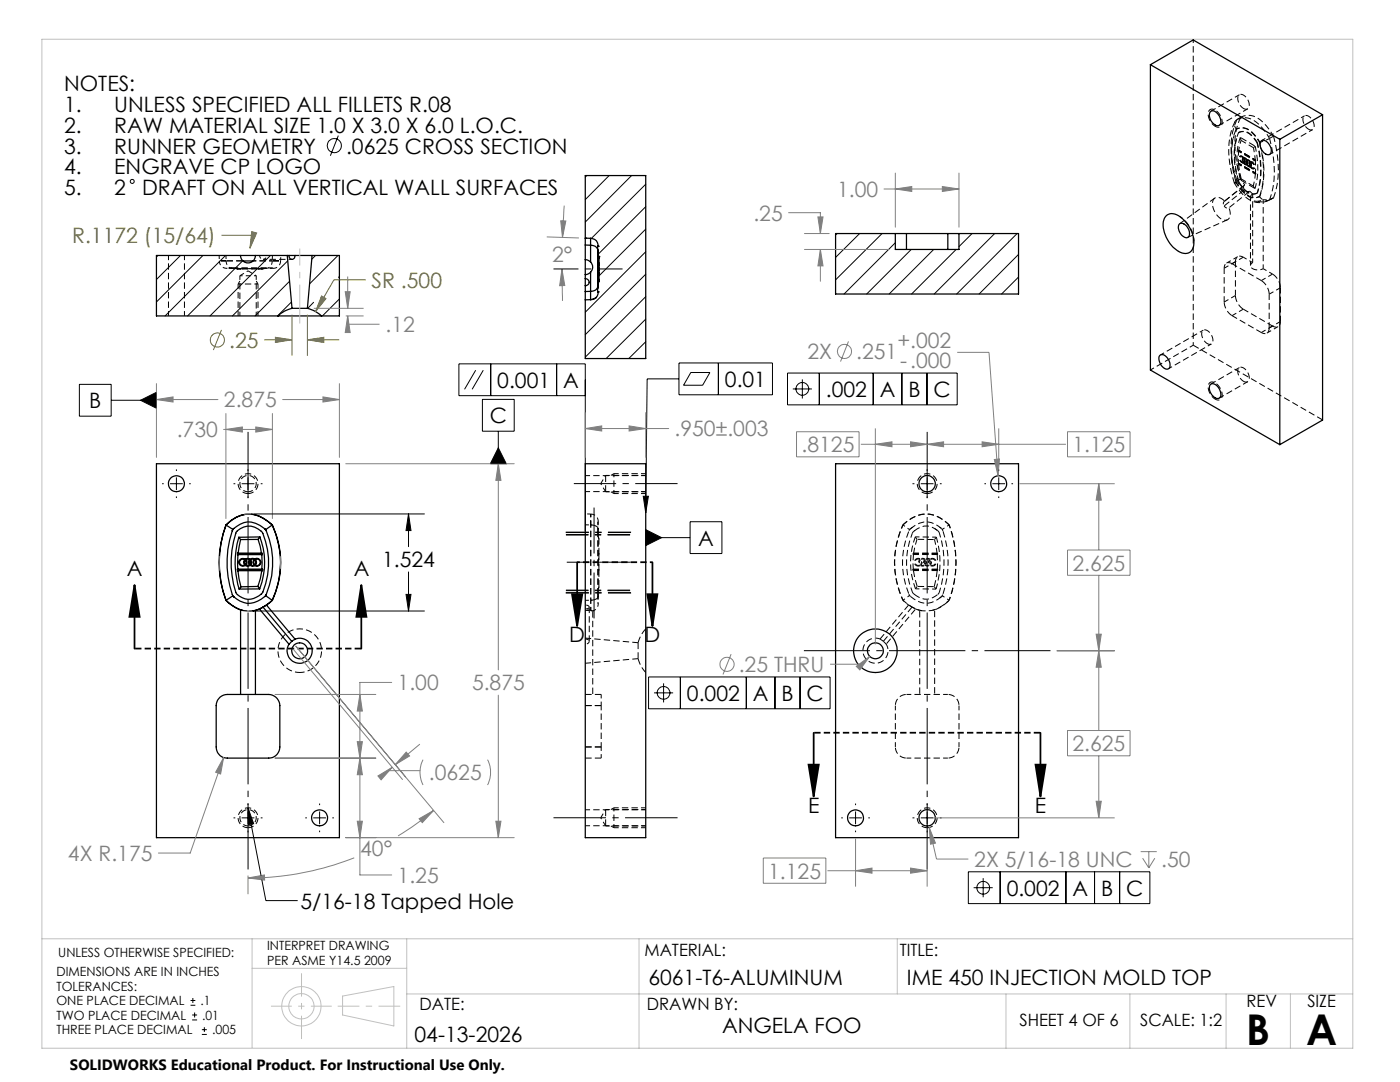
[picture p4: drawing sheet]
<svg xmlns="http://www.w3.org/2000/svg" width="279mm" height="216mm" viewBox="0 0 279 216" stroke-linecap="round" stroke-linejoin="round" font-family="sans-serif">
<g fill="none" stroke="#c0c0c0" stroke-width=".2">
<path d="M8.4 7.8h261.6v201.4h-261.6zM43.7 111v2.8M8.4 187.3h261.6M50.3 187.3v21.8M50.3 193.2h30.9M68.4 198.8l10.2-2v7.9l-10.2-2.2zM81.2 198.3h188.8M81.2 187.3v21.9M127.5 187.3v21.9M179.1 187.3v11M200.8 198.3v10.9M225.5 198.3v10.9"/>
<path d="M244.7 198.3v10.9M257.5 198.3v10.9"/>
<circle cx="60.2" cy="200.8" r="2.53"/>
<circle cx="60.2" cy="200.8" r="3.9"/>
</g>
<path d="M60.2 194.2v13.1" fill="none" stroke="#c0c0c0" stroke-width=".2" stroke-dasharray="15.2 1.3 1.3 1.3" stroke-dashoffset="10.6" stroke-linecap="butt"/>
<path d="M54.1 200.8h12.1" fill="none" stroke="#c0c0c0" stroke-width=".2" stroke-dasharray="15.2 1.3 1.3 1.3" stroke-dashoffset="11.1" stroke-linecap="butt"/>
<path d="M67.4 200.8h12.5" fill="none" stroke="#c0c0c0" stroke-width=".2" stroke-dasharray="15.2 1.3 1.3 1.3" stroke-dashoffset="10.9" stroke-linecap="butt"/>
<g fill="none" stroke="#000" stroke-width=".2" stroke-dasharray="1.3 .6" stroke-dashoffset=".3" stroke-linecap="butt">
<path d="M246.9 23.9a3.8 3.8 0 0 1 4.7 1.3l1.8 2.4M248.2 21.6a.74 .74 0 0 0 .9 .1 .74 .74 0 0 0 .2-.9 2.06 2.06 0 0 0-1.8-1.9 1.49 1.49 0 0 0 0 2.2l.7 .5M248.8 31.9l-.6-.3M248.8 31.9l-.5-.3M248.9 32.8l.5 .4M248.9 32.8l.6 .4M249.4 32.3l-.5-.3M249.5 32.3l-.6-.3M33.6 51v12M244.3 53.5l2.3-1.3M245.9 52.6l2.2-1.3M247 51.2l-2.2 1.3"/>
<path d="M251.7 56l2.3-1.3M253.3 58.7l2.2-1.3M36.8 63v-12M47.5 63v-6.3M51.5 63v-6.3M244.3 60.3l2.3-1.3M245.9 63l2.2-1.3M248.2 76.1a.74 .74 0 0 0 .9 0 .74 .74 0 0 0 .2-.9 2.06 2.06 0 0 0-1.8-1.9 1.49 1.49 0 0 0 0 2.2l.7 .6M251.7 66.4l2.3-1.3M252.8 66.5l2.3-1.3M253.3 65.4l2.2-1.2M49.5 98.1a1.63 1.63 0 0 1-1.5-2.3 1.63 1.63 0 0 1 2.8-.3 1.63 1.63 0 0 1-1 2.6h-.3"/>
<path d="M116.8 98.1h12.1M128.9 94.9h-12.1M128.9 98.5h-6.4M128.9 94.5h-6.4M182.1 106.4a15.2 15.2 0 0 0 0 11.7M59.8 134.2a4.4 4.4 0 0 0 3.9-6.4 4.4 4.4 0 0 0-7.5-.4 4.4 4.4 0 0 0 3.1 6.8h.5M180.9 138.6h8.3M184 121.9a7.6 7.6 0 0 1-3.8-2.1M120 149v-8.2M178.7 149v-8.2M189.2 151.3h-8.3M191.4 140.8v8.2"/>
<path d="M49.5 164.8a1.63 1.63 0 0 1-1.5-2.4 1.63 1.63 0 0 1 2.8-.2 1.63 1.63 0 0 1-1 2.6h-.3M116.8 164.8h12.1M128.9 161.6h-12.1M128.9 165.2h-6.4M128.9 161.2h-6.4"/>
</g>
<g fill="none" stroke="#000" stroke-width=".25">
<path d="M229.6 12.9l25.8 14.9M229.6 12.9v60.9l25.8 14.9M229.6 12.9l8.5-4.9 25.8 14.9M241.6 22.2a1.55 1.55 0 0 1 1.9 1.3 .97 .97 0 0 1-.6 1.6 2.06 2.06 0 0 1-1.3-2.9zM251.7 28.1a1.54 1.54 0 0 1 1.9 1.3 .94 .94 0 0 1-.6 1.5 1.98 1.98 0 0 1-1.3-2.8zM255.4 27.8v60.9M263.9 22.9l-8.5 4.9M263.9 22.9v60.9l-8.5 4.9M48 51a1.48 1.48 0 0 0 1.5 1.5 1.48 1.48 0 0 0 1.5-1.5h6.3M48 51h2.9M48 51h-16.8v12h24.3M48.5 52.1h2"/>
<path d="M57.3 51h.4M57.3 51l1 10.5M57.7 51a.62 .62 0 0 0 .6 .8 .62 .62 0 0 0 .6-.8M57.7 51h1.2M58.9 51h3.4M62.3 51l-1 10.5M62.3 51h5.4v12h-3.6M116.8 48.9h1.1M116.8 47.5h.1M116.8 47.6v1.3M116.8 58.2v1.6M116.8 51.8l.5 .1 .6 .4"/>
<path d="M116.8 48.9v2.9M116.8 55.6a.71 .71 0 0 1 .8 .7 .71 .71 0 0 1-.8 .7M116.8 54.8v.8M116.8 57v1.2M116.8 47.5v-12.5h12.1v36.5h-12.1v-11.7M116.8 51.8v3M116.8 55.6v1.4M116.8 47.5l1.1 .1M117.9 58.1v1.7M117.9 48.9l.9 .2 .5 .6M117.9 47.6v1.3M117.9 47.6a1.45 1.45 0 0 1 1.5 1.5"/>
<path d="M117.9 58.1l-1.1 .1M117.9 48.9v3.4M117.9 54.3v3.8M117.9 52.3a1.43 1.43 0 0 1 0 2M117.9 54.3l-.6 .4-.5 .1M117.9 59.8h-1.1M119 59.3l-.6 .4-.5 .1M119.3 57.4l-.4 .5-1 .2M119.3 49.1h.1M119.3 58.2h.1M119.3 50v.9M119.3 56.3v1.1"/>
<path d="M119.3 56v.3M119.3 50.9v.3M119.3 51.2v4.8M119.3 49.9h.1v.8M119.3 49.1v.8M119.3 57.4v.8M119.3 50.9h.1M119.3 56.3h.1M119.3 56h.1M119.3 51.2h.1M119.4 58.2h.1M119.4 58.2a1.4 1.4 0 0 1-1.5 1.6"/>
<path d="M119.4 49.1h.1M119.4 50.7l.1 .5M119.4 55.6v1M119.4 50.7v.8M119.4 51.5v4.1M119.4 56.6v.8h-.1M119.4 51.5l.1 .1M119.5 55.9l-.1 .7M119.5 51.6v.9M119.5 52.6v.1M119.5 52.7v.2M119.5 53.6v.1"/>
<path d="M119.5 53.7v.2M119.5 54.4v.2M119.5 54.6v.3M119.5 55v.7M119.5 54v.3M119.5 53.1v.3M119.5 56.1v.1M119.5 56.1h.1M119.5 51.3h.1M119.5 51.3v.3M119.5 52.5v.1M119.5 52.9v.2"/>
<path d="M119.5 53.4v.2M119.5 53.9v.1M119.5 54.3v.1M119.5 54.9v.1M119.5 55.7v.4M119.5 52.6v.3M119.5 53.6v.3M119.5 54.4v.5M119.5 55.5l-.1 .1M119.5 52.7h.1M119.5 53.7h.1M119.5 54.6h.1"/>
<path d="M119.5 51.2h.1M119.5 51.2v.1M119.5 51.2v.3M178.7 46.6h2.2M178.7 46.6h-11.9v12.1h36.5v-12.1h-11.9M178.7 46.6v3.2h12.7v-3.2M180.9 46.6h8.3M180.9 46.6v3.2M189.2 46.6h2.2M189.2 46.6v3.2M232.7 43.1a2.31 2.31 0 0 1 3.2 .5 5.9 5.9 0 0 1 2.1 6 1.82 1.82 0 0 1-2.8 .6 6.3 6.3 0 0 1-2.9-6.3zM235.4 44.7a1.4 1.4 0 0 1 1.8 1.1 1.1 1.1 0 0 1-.4 1.6 2.07 2.07 0 0 1-1.4-2.7z"/>
<path d="M55.5 63h8.6M58.3 61.5a5.6 5.6 0 0 0-2.8 1.5M58.3 61.5h3M61.3 61.5a6 6 0 0 1 2.8 1.5M231.4 71a.96 .96 0 0 1 1.5 .3 1.66 1.66 0 0 1 .3 2.3 1.72 1.72 0 0 1-1.9-1.7zM241.6 76.7a1.8 1.8 0 0 1 2 1.8 .77 .77 0 0 1-.3 1 .77 .77 0 0 1-1-.3 1.99 1.99 0 0 1-.7-2.5zM31.2 92.5h36.5v74.6h-36.5zM116.8 92.5h12.1v74.6h-12.1zM166.8 92.5h36.5v74.6h-36.5zM45.1 104.7v.1M45.1 119.8h.1M45.1 104.7a21.3 21.3 0 0 0 0 15.1"/>
<path d="M45.1 104.7a5.9 5.9 0 0 1 8.4-.7l.9 .7M45.1 119.8l1.2 1 1.7 .9M45.1 104.8a21.2 21.2 0 0 0 0 15M45.1 104.8a5.8 5.8 0 0 1 8.6-.6l.6 .6M45.1 119.8l.6 .5a7.1 7.1 0 0 0 2.8 1.5M45.1 104.8l1.4 .8-.1 .3M46.4 105.9a18.3 18.3 0 0 0 .2 13.1l.1 .1M46.7 119.1l-.2-.2-1.4 .9M47.4 105.9a3.2 3.2 0 0 1 5.1 .5 14.6 14.6 0 0 1-.3 12.1 3.4 3.4 0 0 1-4.9 0 17.6 17.6 0 0 1-.1-12.4zM47.4 113.6v.1M47.4 113.6h5M47.4 113.6v.3"/>
<path d="M47.4 110.4l.1 .1M47.4 113.9h4.9M47.4 110.7h4.9M47.4 110.4h4.9M47.4 110.4v.3M47.4 113.7h4.8M47.5 113.8a9.1 9.1 0 0 0 .6 3.3M47.5 110.6l-.1 3.1M47.5 113.8h.1M47.5 113.8l-.1 .1M47.5 110.6h.1M47.5 110.6l-.1 .1"/>
<path d="M47.5 110.6h4.7M47.5 113.8h4.7M47.5 113.7v.1M47.5 110.5h.1M47.5 110.5h4.7M47.5 110.5v.1M47.7 107.2a17.5 17.5 0 0 0 0 10.3M47.7 107.2l.3 .5M47.9 111.6l.4-.2 .6 .2a.73 .73 0 0 1 1 0 .69 .69 0 0 1 .9-.1 .78 .78 0 0 1 1.2 .7 .78 .78 0 0 1-1.2 .7 .69 .69 0 0 1-.9-.1 .73 .73 0 0 1-1 0 .78 .78 0 0 1-1-.1 .78 .78 0 0 1 0-1.1zM48 107.7l-.5 2.8M48.1 117.1l-.4 .4M48.1 111.7l.4-.2 .3 .2a.83 .83 0 0 0 0 1 .63 .63 0 0 1-.9-.1 .63 .63 0 0 1 .2-.9z"/>
<path d="M48.9 111.8a.64 .64 0 0 1 0 .8 .64 .64 0 0 1 0-.8zM49.1 111.6l.4-.1 .3 .2a.83 .83 0 0 0 0 1l-.3 .2-.5-.2a.92 .92 0 0 0 .1-1.1zM49.8 111.9a.37 .37 0 0 1 .3 .3 .37 .37 0 0 1-.3 .3zM50 111.7l.4-.2 .3 .2a.91 .91 0 0 0 0 1.1l-.7-.1a.72 .72 0 0 0 0-1zM50.8 111.7a.64 .64 0 0 1 0 1 .64 .64 0 0 1 0-1zM50.9 111.7a.65 .65 0 0 1 1 .5 .65 .65 0 0 1-1 .5 .73 .73 0 0 0 0-1zM51.5 117l.3 .5M51.5 117l-3.4 .1M51.5 107.6a6.1 6.1 0 0 1 .7 2.9M51.5 107.6l-3.5 .1M51.8 117.5h-4.1M51.9 107.1l-.4 .5"/>
<path d="M51.9 107.1a14.3 14.3 0 0 1-.1 10.4M51.9 107.1l-4.2 .1M52.2 110.5v.1M52.2 110.6v3.1M52.2 113.8a6.9 6.9 0 0 1-.7 3.2M52.2 113.8l.1 .1M52.2 113.7h.1M52.2 113.8h.1M52.2 110.6l.1 .1M52.2 113.7v.1M52.3 110.4l-.1 .1M52.3 110.4v.3"/>
<path d="M52.4 113.6l-.2 .1M52.4 113.6l-.1 .3M52.8 105.5a4.3 4.3 0 0 0-6.4 .3v.1M52.8 105.5l.2 .3a15.8 15.8 0 0 1 .1 12.8M53.1 118.6l-.1 .3 1.3 .9M53.1 118.6l-.1 .3a4.7 4.7 0 0 1-4.4 1.3l-.7-.3-1.2-.8M54.3 119.8l-1.2 1a6.5 6.5 0 0 1-2.6 1.1M54.3 119.8h.1M54.3 104.8a17.7 17.7 0 0 1 0 15M54.3 104.8l-1.3 .9-.2-.2M54.4 119.8l-1.2 1M54.4 104.7l-.1 .1"/>
<path d="M54.4 104.7a17.9 17.9 0 0 1 0 15.1M48 121.7l.5 .1M48 138.6h3M48 138.6h-2.6a2.21 2.21 0 0 0-2.3 2.2v8.2a2.21 2.21 0 0 0 2.3 2.3h8.2a2.2 2.2 0 0 0 2.2-2.3v-8.2a2.27 2.27 0 0 0-2.2-2.2h-2.6M48 121.7v16.9M48.5 121.8l2 .1M51 121.8l-.5 .1M51 121.8v16.8M51.8 121.5l-.8 .3M51.8 121.5l5.9 7.1M52.5 121.1l-.7 .4M52.5 121.1l5.7 6.9"/>
<path d="M53.2 120.8l-.7 .3M53.2 120.8l5.7 6.7M58.2 128l-.5 .6M58.9 127.5a2.51 2.51 0 0 1 3.4 2.2 2.51 2.51 0 0 1-3.1 2.6 2.51 2.51 0 0 1-1.5-3.7M58.9 127.5l-.7 .5"/>
<circle cx="35.2" cy="96.5" r="1.59"/>
<circle cx="185" cy="96.5" r="1.63"/>
<circle cx="199.3" cy="96.5" r="1.59"/>
<circle cx="59.8" cy="129.9" r="1.58"/>
<circle cx="174.7" cy="129.8" r="4.4"/>
<circle cx="174.7" cy="129.9" r="1.58"/>
<circle cx="63.8" cy="163.2" r="1.59"/>
<circle cx="170.7" cy="163.2" r="1.59"/>
<circle cx="185" cy="163.2" r="1.63"/>
</g>
<g fill="none" stroke="#000" stroke-width=".2" stroke-dasharray="1.3 .6" stroke-dashoffset=".6" stroke-linecap="butt">
<path d="M247.2 32.6l3.4 1.9M247.2 32.6l3.4 2M247.2 30l3.3 1.9M247.2 32.7l3.4 2M247.2 30.1l3.4 1.9M247.3 30l3.3 1.9M247.7 28l-.5 2M249.4 38.1l-.4 .1-.6-.3M250.5 32.1l-3.3-1.9M250.5 34.7l-3.3-1.9M254.1 39.5l-.8 .3h-1.2M50.5 52h3.8"/>
<path d="M51.5 56.7h-4M51.8 51a.76 .76 0 0 0 .7 .8M52.5 51.8h5.8M52.5 51.8a.74 .74 0 0 0 .7-.8M54.3 52h-3.8M54.4 53.5h-1.3M54.4 53.4h-1.3M244.3 41.1l.4 .4h.6M251 40.2l1.1-.4M122.5 94.5v4M117.9 119.8v2M183.6 111.6a.78 .78 0 0 0 0 1.1"/>
<path d="M183.8 112.7a.78 .78 0 0 0 0-1.1M184.5 111.7a.78 .78 0 0 0 0 1M184.7 112.7a.78 .78 0 0 0 0-1M185.5 111.7a.78 .78 0 0 0 0 1M185.7 112.7a.78 .78 0 0 0 0-1M189.4 119.8l-.6 .5a7 7 0 0 1-2.7 1.5M189.4 104.7a21.5 21.5 0 0 1 0 15.1M189.5 104.7a21.5 21.5 0 0 1 0 15.1M118.3 121.9l.7-.4 .3-.6 .1-.5M184 121.9l2.1-.1M122.5 161.2v4"/>
</g>
<g fill="none" stroke="#000" stroke-width=".2" stroke-dasharray="1.3 .6" stroke-dashoffset="-.1" stroke-linecap="butt">
<path d="M247.5 27.4l3 1.8M247.6 35.9l2.9 1.7M248.4 37.9l-4.1 3.2M249.4 38.1l-4.1 3.4M45.1 52h3.4M48.5 52h-3.4M51.5 53.7h-3.4M54.3 52h1.7h-1.7M245.3 41.5a1.92 1.92 0 0 1-.3 2.4 2.26 2.26 0 0 1-2.5-1.5 2.32 2.32 0 0 1-.1-2.9 1.61 1.61 0 0 1 2 .6M182.4 118.5a3.4 3.4 0 0 0 4.7 .1M183 117l3.4 .1M183.7 111.5a.78 .78 0 0 0-1.2 .7 .78 .78 0 0 0 1.2 .6"/>
<path d="M185.6 112.8a.78 .78 0 0 0 1-.1 .78 .78 0 0 0 0-1 .78 .78 0 0 0-1-.1M187.1 105.9a3.3 3.3 0 0 0-4.7 .1M188.2 118.6a19.8 19.8 0 0 0 0-12.7M118.3 138.6v-16.7M182.7 121.5l-5.8 7M183.6 138.6v-16.8"/>
</g>
<g fill="none" stroke="#000" stroke-width=".2" stroke-dasharray="1.3 .6" stroke-linecap="butt">
<path d="M246.6 36.3l.1 .2M246.6 25.9l.2-.2M246.6 36.3l.1-.1M246.7 25.9h-.1M246.7 36.2l.2 .5M246.8 25.7h.1M246.8 25.7l-.1 .1M246.8 36.7l-.2-.4M246.9 25.7h-.1M246.9 25.7l-.2 .2M246.9 36.7h-.1M247.1 32.5l.1 .1"/>
<path d="M247.1 26.6l.1-.1M247.1 36.1l.2 .5M247.1 32.8v-.3M247.1 32.8l.1-.1M247.1 30.2l.1-.3M247.1 30.2l.1-.1M247.2 29.9v.1M247.2 32.8h-.1M247.2 30.2h-.1M247.2 30.2v-.1M247.2 26.5l.2-.2M247.2 36.1h-.1"/>
<path d="M247.2 26.5v.1M247.2 32.6v.1M247.2 32.7v.1M247.2 30v-.1M247.2 30h.1M247.2 30v.1M247.3 30h-.1M247.3 36.6h.1M247.3 26.4l-.2 .2M247.4 26.3l-.1 .1M247.4 36.6l-.2-.5M247.5 31.1v.1"/>
<path d="M247.6 31.3h-.1M247.6 35.7a17.7 17.7 0 0 1-.4-11.5l.4-.8M247.7 28l-.2-.6M247.7 35.7l-.1 .2M248.2 31.6h-.1M248.2 32.5l.6 .3M248.3 32.5h-.1M248.3 31.6h-.1M248.3 32.5l.5 .2M248.4 37l-4.1 3.2M248.8 32.7v.1M248.9 31.9h-.1"/>
<path d="M248.9 32.7h-.1M248.9 32l-.1 .1M248.9 32.9h-.1M249.5 32.3h-.1M249.5 33.2h-.1M249.6 32.3h-.1M249.6 33.3h-.1M249.6 33.1l-.1 .1M249.6 32.4h-.1M249.6 33.2v.1M250.2 33.6v-.1M250.2 33.7l.1-.1"/>
<path d="M250.5 37.6l-.4-.5M250.5 29.2l-.3 .3M250.5 31.9h.1M250.5 32.1h.1M250.6 31.9v.2M250.6 34.5v.1M250.6 31.9h-.1M250.6 32.1v-.1M250.6 32v-.1M250.6 31.9v.3M250.6 34.7h-.1M250.6 34.6v.1"/>
<path d="M250.6 34.7v-.1M250.6 34.7v.1M250.6 32.2v-.1M250.6 32.2l-.1-.1M250.6 34.8l-.1-.1M250.6 34.6v.2M250.7 28.2h.1M250.7 38.6l.2-.2M250.8 28.2l.2 .5M250.8 38.6h-.1M250.9 28.8l-.2-.6M250.9 38.4l.1-.1"/>
<path d="M251 28.7l-.1 .1M251 38.3l-.2 .3M251.2 28.2l.2 .4M251.2 39.3l.2-.1M251.2 39.3h.1M251.3 39.3v-.1M251.3 28.1l-.1 .1M251.3 39.3l.2-.3M251.4 28.6v-.2M251.4 28.6h.1M251.4 39.1l-.1 .2M251.5 39l-.1 .1"/>
<path d="M251.5 28.6l-.2-.5M253.3 39.9l.4-.2M253.3 39.9l-.2 .1M253.4 39.9h-.1M253.7 39.7l.4-.2M254.2 39.5h-.1M45.3 53.4v.1M46.1 53.4v.2M46.3 53.4h-.2M46.4 53.5h.3M46.4 53.4v.1M46.4 53.5v-.1"/>
<path d="M46.7 53.5v-.1M46.7 53.5h-.2M46.7 53.4h-.3M46.7 53.4v.1M47.1 53.4v.1M47.1 53.5v-.1M47.4 53.7l.1-.1M47.4 53.4v.1M47.4 53.5v-.1M47.4 53.7h.1M47.4 53.7l-.4-.1M47.5 53.7h-.1"/>
<path d="M47.5 53.7v-.1M47.5 53.6l-.1 .1M47.5 53.6v.1M47.7 53.5l.3 .2M47.7 53.6v.1M47.7 53.5l.4 .2M47.8 53.6v.1M48.1 53.7h-.6M48.7 53.6v.1M48.8 53.6v.1M48.9 53.6v.1M49 53.6v.1"/>
<path d="M49.1 53.7v-.1M49.2 53.7v-.1M49.6 53.6v.1M49.8 53.6v.1M49.9 53.6v.1M50 53.6v.1M50.1 53.7v-.1M50.2 53.7v-.1M50.5 53.6v.1M50.6 53.6v.1M50.8 53.6v.1M50.9 53.6v.1"/>
<path d="M51 53.6v.1M51.1 53.7v-.1M51.2 53.7v-.1M51.5 53.7l.3-.2M51.5 53.7l.4-.2M51.9 53.7v-.1M52.1 53.7v-.1M52.2 53.5v-.1M52.2 53.4v.1M52.2 53.6v.1M52.2 53.6l.1 .1M52.2 53.7v-.1"/>
<path d="M52.2 53.7h.1M52.3 53.6h-.1M52.3 53.7h-.1M52.3 53.7h.1M52.3 53.7v-.1M52.4 53.7h-.1M52.4 53.7l-.1-.1M52.5 53.4v.1M52.5 53.5v-.1M52.8 53.6l-.5 .1M52.9 53.4v.1M52.9 53.5h.2"/>
<path d="M52.9 53.5v-.1M53.1 53.5h-.1M53.1 53.5v-.1M53.1 53.4h-.2M53.1 53.4v.1M53.6 53.5v-.1M54.4 53.5v-.1M244.4 40.1l4-3.2M251.7 56a3.5 3.5 0 0 1 1.6 2.7M253.1 40l-.1 .1M254 54.7a3.5 3.5 0 0 1 1.5 2.7M238.1 68.9l25.9 14.9"/>
<path d="M245.9 63a3.5 3.5 0 0 1-1.6-2.7M248.1 61.7a3.5 3.5 0 0 1-1.5-2.7M120.9 94.9v3.2M119.3 119.6h.1M119.3 105.9v12.7M119.3 105.9h.1M119.3 119h.1M119.3 118.6v.4M119.3 105.5v.4M119.3 105.4h.1M119.3 118.1h.1M119.3 118.6h.1"/>
<path d="M119.3 118.5v.1M119.3 106h.1M119.3 105.9v.1M119.3 106.4h.1M119.4 118.6h-.1M119.4 105.9v12.7M119.4 105.5v.2M119.4 119v-.4M119.4 118.6v.2M119.4 105.5h-.1M119.4 105.9v-.4M119.4 119.1h-.1"/>
<path d="M119.4 106.4h-.1M119.4 118.5h-.1M119.4 118.5v.1M119.4 105.9h-.1M119.4 107.2l.1 .5M119.4 117.5l.1-.4M119.4 118.1h-.1M119.4 104.9h-.1M119.4 104.1h-.1M119.5 113.6v.2M119.5 110.4v.2M119.5 110.6v-.2"/>
<path d="M119.5 113.8v-.2M119.5 113.8v3.2M119.5 107.6l-.1-.5M119.5 117v.1M119.5 117l-.1 .5M181.4 118.6l.1 .2M181.4 105.9l.3-.4M181.7 105.5l-.2 .2M181.7 119l-.3-.4M182.1 118.1l.3 .4M182.1 105.2l-.4 .3M182.2 113.6h.1"/>
<path d="M182.2 113.8v-.2M182.2 113.8h.1M182.2 110.6h.1M182.2 110.6v-.2M182.2 110.4h.1M182.3 113.6v.2M182.3 113.8h-.1M182.3 113.8l.7 3.2M182.3 110.6h-.1M182.3 110.4h-.1M182.3 110.4v.2M182.4 118.5l.1 .1"/>
<path d="M182.4 106l-.3 .4M182.6 105.8l-.2 .2M183 107.6l-.3-.5M183 117l-.3 .5M186.4 117.1l.6-3.3M186.8 117.5l-.4-.4M186.9 107.2l-.4 .5M187 110.4h.1M187 110.6v-.2M187 113.8h.1M187 113.8l.1-.2M187.1 113.6h.1"/>
<path d="M187.1 110.4v.2M187.1 110.4h-.1M187.1 110.6h-.1M187.1 113.8h-.1M187.1 118.6l.4-.5M187.2 113.6h-.1M187.2 113.6l-.1 .2M187.5 106.4l-.4-.5M187.5 119.3l.4-.2M187.9 105.4l.3 .5M187.9 105.4l-.4-.2M187.9 119.1l.2-.2"/>
<path d="M188.2 105.9l-.1-.3M188.2 118.6l-.3 .5M189.5 104.7h-.1M189.5 119.8h-.1M117.9 121.9h.4M118.3 121.9l-.4-.1M119.3 120.4h.1M120 138.6h-3.2M127.3 131.4v-3.2M127.3 131.4a6.3 6.3 0 0 0 1.6 2.8M128.9 125.5a6.3 6.3 0 0 0-1.6 2.7M175.6 127.5l5.7-6.8"/>
<path d="M182 121.1l-5.7 6.9M183.6 121.8l.4 .1M186.1 121.8l.4-.1M120 151.3h-3.2M120 149h-3.2M120 140.8h-3.2M120.9 161.5v3.3"/>
</g>
<g fill="none" stroke="#000" stroke-width=".2" stroke-dasharray="1.3 .6" stroke-dashoffset=".4" stroke-linecap="butt">
<path d="M242.5 25.2a2.52 2.52 0 0 1-1.1-3.3 1.53 1.53 0 0 1 2 1 1.77 1.77 0 0 1 0 2.4l-.5 .1-.4-.2M247.2 30.2v2.4M247.3 36.6l.7 .9a2.38 2.38 0 0 0 2.7 1.1M247.4 36.6l.7 .9a2.38 2.38 0 0 0 2.7 1.1M247.6 35.7l-.7 .4M247.6 23.4l-.7 .5M248.2 32.4a.57 .57 0 0 0 0-.8M248.2 31.6a.57 .57 0 0 0 0 .8M248.2 32.5l.3 .3 .3 .1M248.2 32.5l.3 .3 .4 .1M248.8 31.9l-.2 .4 .2 .5M248.8 31.9l-.1 .4 .1 .4"/>
<path d="M248.8 31.9l-.3-.3-.3-.1M248.8 32.7l.1-.2-.1-.4M248.8 32.1l-.1 .2 .1 .4M248.8 32.9l.4 .3 .3 .1M248.9 31.9l-.4-.3-.3-.1M248.9 32.7l.1-.3-.1-.4M248.9 32l-.1 .3 .1 .4M248.9 32.9l.3 .3 .4 .1M248.9 32.8l.1-.3-.1-.5M248.9 32.8l.2-.3-.2-.5M249.5 32.3l-.3-.3-.4-.1M249.5 33.2l.1-.3-.1-.5"/>
<path d="M249.5 32.4l-.1 .3 .1 .5M249.6 39.4l-1.4-1.3-1.3-2M249.6 32.3l-.4-.4h-.3M249.6 33.1l.1-.3-.1-.4M249.6 32.4l-.2 .3 .2 .4M249.6 33.3l.4 .3a.54 .54 0 0 0 .3-.5 .54 .54 0 0 0-.3-.5l-.4-.2M249.6 33.2l.4 .4a.54 .54 0 0 0 .4-.6 .54 .54 0 0 0-.4-.5l-.4-.1M250 38.7l-.3 .2-.1 .5M250 38.7l-.6-.6M250.1 37.1l.4-2.4M250.5 31.9l-.3-2.4M250.6 34.5l-.1-2.4"/>
<path d="M250.7 28.2a3 3 0 0 0-3.4-1.8M250.8 28.2a3 3 0 0 0-3.4-1.9M252.1 39.8v13.8M253.4 39.9a1.56 1.56 0 0 1-2-.7M254.2 39.5l-.8 .4M261.1 25.8a.78 .78 0 0 0 1.1-.1 .78 .78 0 0 0 0-1 1.87 1.87 0 0 0-1.7-1.6 1.45 1.45 0 0 0 0 2.1l.6 .6M43.8 52a1.45 1.45 0 0 0 1.5 1.5M47.5 56.7l.4-.6M47.9 55v8M51.5 56.7l-.4-.6M52.2 53.7h-.7M52.9 53.4h-6.2"/>
<path d="M52.9 53.5h-6.2M54.4 53.5a1.45 1.45 0 0 0 1.6-1.5M244.3 53.5a.96 .96 0 0 1 .5-1 .96 .96 0 0 1 1.1 .1M246.6 52.2a.96 .96 0 0 1 .4-1 .96 .96 0 0 1 1.1 .1M51.1 63v-8M240.9 68.6a.78 .78 0 0 0 1.1-.1 .78 .78 0 0 0 0-1 1.87 1.87 0 0 0-1.8-1.7 1.45 1.45 0 0 0 .1 2.2l.6 .6M242.5 79.6a2.52 2.52 0 0 1-1.1-3.2 1.53 1.53 0 0 1 2 .9 1.77 1.77 0 0 1 0 2.5h-.5l-.4-.2M253.3 65.4a.96 .96 0 0 1-.5 1.1 .96 .96 0 0 1-1.1-.1M255.5 64.2a.96 .96 0 0 1-.4 1 .96 .96 0 0 1-1.1-.1M120.9 98.1h8M122.5 94.5l-.6 .4M122.5 98.5l-.6-.4"/>
<path d="M128.9 94.9h-8M117.9 104.7v-2.1v2.1M119.4 104.1a1.45 1.45 0 0 0-1.5-1.5M182.7 107.1l4.2 .1M183.8 112.7l.4 .1 .3-.1M184.5 111.7l-.3-.2-.4 .1M184.7 112.7l.4 .1 .4-.1M185.5 111.7l-.4-.2-.4 .2M187.1 105.9l-.6-.4M187.5 118.1a19 19 0 0 0 0-11.7M175.6 127.5l.7 .5M176.3 128l.6 .5"/>
<path d="M182 121.1l-.7-.4M182.7 121.5l-.7-.4M183.6 121.8l-.9-.3M120.9 164.8h8M122.5 161.2l-.6 .3M122.5 165.2l-.6-.4M128.9 161.5h-8"/>
</g>
<g fill="none" stroke="#000" stroke-width=".2" stroke-dasharray="1.3 .6" stroke-dashoffset=".5" stroke-linecap="butt">
<path d="M246.7 36.5h-.4l.6-.4M246.7 25.8a1.22 1.22 0 0 1 .2-1.9M247.1 26.6a13.7 13.7 0 0 0 0 9.5M248.1 31.5a.38 .38 0 0 0-.6-.2 .38 .38 0 0 0 0 .6l.3 .5h.3M248.1 31.5a.68 .68 0 0 0 0 .9M248.1 31.5a.38 .38 0 0 0-.5-.2 .38 .38 0 0 0-.1 .6l.4 .4 .2 .1M248.2 32.5a.68 .68 0 0 0 0-.9M248.3 32.5a.68 .68 0 0 0 0-.9M248.4 37.9a.62 .62 0 0 1 0-1M249.4 32.3l-.1 .4 .1 .5M249.5 32.3l-.1 .3 .1 .6M249.6 39.4v13.6"/>
<path d="M249.6 33.3l.1-.4-.1-.5M249.6 33.2l.2-.3-.2-.5M250.9 38.4a17.3 17.3 0 0 0 0-9.6M251 38.3a17.3 17.3 0 0 0 0-9.6M253.4 27.6l-2 .8M253.4 30.8l8.5-4.9M254.2 27.2l-.8 .4M260.4 23.1l-8.6 4.9M43.7 51l.1 1.1M45.1 51v1M45.1 52a1.35 1.35 0 0 0 1.4 1.5M46.4 53.5h-1.1"/>
<path d="M46.4 53.4h-1.1M53 53.5a1.33 1.33 0 0 0 1.3-1.5M54.4 51l-.1 1M56 52v-1M238.3 48.1a6.3 6.3 0 0 0-2.9-4.9M244.4 40.1a.63 .63 0 0 0-.1 1M248.1 51.3l1.9 1.1M250 52.4v-13.7M252.1 53.6l1.9 1.1M229.6 73.8l8.5-4.9M233.2 73.6l8.5-5M240.1 65.9l-8.5 4.9"/>
<path d="M116.8 119.8h1.1M116.8 104.7h1.1M117.9 102.6l-1.1-.1M180.2 119.8a17.8 17.8 0 0 1 0-15.1M180.2 119.8a17.7 17.7 0 0 1 0-15.1M182.7 117.5h4.1M183.7 112.8a.78 .78 0 0 0 .9 0M183.7 112.7a.65 .65 0 0 0 0-1M183.7 111.7a.65 .65 0 0 0 0 1M184.6 112.8a.78 .78 0 0 0 1 0M184.6 111.6a.78 .78 0 0 0-.9-.1M184.6 112.6a.65 .65 0 0 0 0-.8"/>
<path d="M184.6 111.8a.65 .65 0 0 0 0 .8M185.6 111.6a.78 .78 0 0 0-1 0M185.6 112.6a.65 .65 0 0 0 0-.9M185.6 111.7a.65 .65 0 0 0 0 .9M116.8 127.5l.7 .2 .1 .3M116.8 121.5l.5-.1 .3-.3M116.8 121.8l1.1 .1M117.6 128l-.2 .3-.6 .2M117.6 121.1l-.2-.2-.6-.2M117.9 121.9v-2.1M117.9 121.8l-1.1-.1M120 151.3v-2.3"/>
<path d="M120 140.8v-2.2"/>
</g>
<g fill="none" stroke="#000" stroke-width=".2" stroke-dasharray="1.3 .6" stroke-dashoffset=".2" stroke-linecap="butt">
<path d="M247.4 18.9l-5.7 3.3M243.3 25l5.7-3.3M246.3 36.5a7 7 0 0 0 4.5 3.9h1.1l1.2-.4M247.6 23.4a3.6 3.6 0 0 1 4.4 1l1.4 1.6 .8 1.2M247.7 35.7l2.4 1.4M248.2 31.5a.45 .45 0 0 0-.6-.4 .45 .45 0 0 0-.2 .7l.3 .6 .5 .1M248.2 31.5a.45 .45 0 0 0-.6-.4 .45 .45 0 0 0-.2 .7l.4 .5 .4 .2M249.5 33.3a.47 .47 0 0 0 .7 .4 .47 .47 0 0 0 .1-.8l-.4-.5-.4-.1M249.6 33.3a.47 .47 0 0 0 .6 .4 .47 .47 0 0 0 .2-.8l-.4-.5-.4-.1M250.2 29.5l-2.5-1.5M250.5 37.6a16.7 16.7 0 0 0 0-8.4M45.1 52h-1.3h1.3"/>
<path d="M52.2 53.6h-4.7M243.3 79.4l5.7-3.2M247.4 73.3l-5.7 3.3M119.5 107.6v2.8M180.2 104.7a5.9 5.9 0 0 1 8.2-.9l1.1 .9M180.2 104.7a6 6 0 0 1 7.3-1.4l1.9 1.4M182.3 113.8h4.7M182.3 110.6h4.7M182.3 110.4h4.7M183 107.6l-.7 2.8M183.6 111.6a.65 .65 0 0 0-1 .6 .65 .65 0 0 0 1 .5M185.7 112.7a.65 .65 0 0 0 .9-.1 .65 .65 0 0 0 0-.9 .65 .65 0 0 0-.9 0"/>
<path d="M187 110.4l-.5-2.7M187 110.6h-4.7M187 113.8h-4.7M176.9 128.5a2.51 2.51 0 0 1-1.6 3.8 2.51 2.51 0 0 1-3.1-2.6 2.51 2.51 0 0 1 3.4-2.2"/>
</g>
<path d="M251.2 28.2l-.4-.7a3.4 3.4 0 0 0-4-1.8M251.3 28.1l-.5-.6a3.4 3.4 0 0 0-3.9-1.8M49.5 55h-1.6M51.1 55h-1.6M119.5 111.4v1.6M181.5 105.7l-1.3-1M181.5 118.8l-1.3 1M189.4 104.7l-1.3 .9M189.4 119.8l-1.3-.9" fill="none" stroke="#000" stroke-width=".2" stroke-dasharray="1.3 .6" stroke-dashoffset=".8" stroke-linecap="butt"/>
<path d="M49.5 54l-1.6 1M51.1 55l-1.6-1M252.9 40.1l-.9 .2-1-.1M119.9 96.5l1 1.6M120.9 94.9l-1 1.6M117.9 104.7a1.23 1.23 0 0 1 1.5 .9M117.9 119.8a1.23 1.23 0 0 0 1.5-.9M119.4 105.7a1.24 1.24 0 0 0-1.5-1M119.4 118.8a1.24 1.24 0 0 1-1.5 1M119.9 163.2l1 1.6M120.9 161.5l-1 1.7" fill="none" stroke="#000" stroke-width=".2" stroke-dasharray="1.3 .6" stroke-dashoffset="1" stroke-linecap="butt"/>
<g fill="none" stroke="#000" stroke-width=".2">
<path d="M67.5 27.1l-1.6 4M117.1 35l-.3 .3M121.6 35l-4.8 4.8M126 35l-9.2 9.3M128.9 36.8l-10.9 10.8M31.5 51l-.3 .3M36 51l-4.8 4.8M40.5 51l-9.3 9.3M45 51l-12.1 12M48.4 52l-11 11M54 51l-12.1 12M57.4 52l-11 11"/>
<path d="M57.8 56.1l-6.9 6.9M63 51l-.8 .7M67.5 51l-5.7 5.7M67.7 55.2l-.1 .2M67.7 59.7l-3.4 3.3M128.9 41.2l-9.5 9.5M128.9 45.7l-9.4 9.4M128.9 50.2l-12.1 12.1M128.9 54.7l-12.1 12.1M128.9 59.2l-12.1 12.1M167.1 46.6l-.3 .3M171.6 46.6l-4.8 4.8"/>
<path d="M176 46.6l-9.2 9.2M178.7 48.4l-10.2 10.3M181.9 49.8l-8.9 8.9M186.3 49.8l-8.9 8.9M190.8 49.8l-8.9 8.9M194 46.6l-2.6 2.6M198.5 46.6l-12.1 12.1M203 46.6l-12.1 12.1M203.3 50.8l-7.9 7.9M203.3 55.3l-3.4 3.4M15.8 76.7h6.4v6.3h-6.4zM22.2 79.9h9"/>
<path d="M28 79.9l3.2-1.6v3.2zM58.2 60.3l-2.8 2.7M62.6 60.3l-1.2 1.3M94.9 73.9l-2.2 3.8M96.3 79.7h6.3v6.3h-6.3zM96.4 73.9l-2.2 3.8M97.9 72.6v6.4M111.1 72.6v6.4M116.8 79h-25.2v-6.4h25.2v33.4M128.9 63.7l-7.9 7.8M128.9 68.2l-3.4 3.3M135.5 72.4h18.7v6.4h-18.7z"/>
<path d="M135.5 75.6h-6.3l-.3 26.7M137.9 74.3h3.8l-1.5 2.6h-3.8zM143.4 72.4v6.4M157.2 74.4h33.8v6.4h-33.8zM158.2 77.6h3.8M160.1 75.7v3.8M163.5 74.4v6.4M174.3 74.4v6.4M180 74.4v6.4M185 74.4v6.4M32.3 96.5h.4M33.9 96.5h2.6"/>
<path d="M35.2 93.7v.3M35.2 95.2v2.6M35.2 99.1v.3M37.7 96.5h.4M46.6 96.5h.4M48.2 96.5h2.6M49.5 93.6v.4M49.5 95.2v2.6M49.5 99.1v.3M52 96.5h.4M99.4 86v6.5M99.4 89.4l1.6 3.1h-3.1z"/>
<path d="M128.4 99h1l-.5 3.3zM182.1 96.5h.4M183.8 96.5h2.5M185 93.6v.4M185 95.2v2.6M185 99.1v.3M187.6 96.5h.3M196.5 96.5h.3M198 96.5h2.6M199.3 93.7v.3M199.3 95.2v2.6M199.3 99.1v.3"/>
<path d="M201.9 96.5h.3M50.7 102.6h34M81 118.6h1l-.5 3.3zM81.5 102.6l.5 3.3h-1zM81.5 102.6v6.5M81.5 114.1v7.8M128.9 105.7l3.1 1.6-3.1 1.6zM128.9 107.3h8.8M137.7 104.1h6.4v6.4h-6.4zM50.8 121.9h33.9M129.4 135.1h36.3v6.3h-36.3zM130.5 138.3h3.8"/>
<path d="M132.4 136.3v3.9M135.8 135.1v6.3M148.9 135.1v6.3M154.7 135.1v6.3M159.7 135.1v6.3M46.6 163.2h.4M48.2 163.2h2.6M49.5 161.2l1.1 3.2-1 .1zM49.5 160.3v.4M49.5 161.9v2.6M49.5 165.7v.4M49.5 161.2l3.6 18.5h6.3"/>
<path d="M52 163.2h.4M60.9 163.2h.3M62.5 163.2h2.6M63.8 160.3v.4M63.8 161.9v2.6M63.8 165.7v.4M66.3 163.2h.3M167.9 163.2h.3M169.5 163.2h2.5M170.7 160.3v.4M170.7 161.9v2.6M170.7 165.7v.4"/>
<path d="M173.3 163.2h.3M182.1 163.2h.4M183.8 163.2h2.5M185 160.3v.4M185 161.9v2.6M185 165.7v.4M187.6 163.2h.3M193.3 174h36.2v6.3h-36.2zM194.3 177.1h3.8M196.2 175.2v3.8M199.6 174v6.3M212.7 174v6.3"/>
<path d="M218.4 174v6.3M223.4 174v6.3"/>
<circle cx="26.4" cy="36.2" r=".39"/>
<circle cx="66.7" cy="29.1" r="1.41"/>
<circle cx="160.1" cy="77.6" r="1.27"/>
<circle cx="132.4" cy="138.2" r="1.27"/>
<circle cx="196.2" cy="177.2" r="1.27"/>
</g>
<g fill="none" stroke="#000" stroke-width=".2" stroke-dasharray="1.3 .6" stroke-dashoffset=".1" stroke-linecap="butt">
<path d="M242.4 39.5l-6.9 5.1M246.5 24.3a16.3 16.3 0 0 0-.2 12.2M246.6 25.9a14.4 14.4 0 0 0 0 10.4M246.8 27.6a15.1 15.1 0 0 0 .4 8.5M246.9 36.1a17.1 17.1 0 0 1-.5-11.1l.5-1.1M247.2 32.8l.5 2.9M247.5 27.4a13.3 13.3 0 0 0 .1 8.5M251.4 39.1a18.5 18.5 0 0 0 0-10.5M253.4 27.6a20 20 0 0 1 0 12.3M254.2 27.2a20 20 0 0 1 0 12.3M237 47.4l7.9-3.5M245.9 52.6l5.8 3.4"/>
<path d="M246.6 59v-6.8M253.3 58.7v6.7M255.5 57.4v6.8M244.3 60.3v-6.8M251.7 66.4l-5.8-3.4M254 65.1l-5.9-3.4M49.5 98.5a1.98 1.98 0 0 0 1.8-2.9 1.98 1.98 0 0 0-3.4-.2 1.98 1.98 0 0 0 1.4 3.1h.2M185 98.5a1.98 1.98 0 0 1-1.7-2.9 1.98 1.98 0 0 1 3.4-.2 1.98 1.98 0 0 1-1.5 3.1h-.2M119.5 110.6v3M181.7 119a4.2 4.2 0 0 0 6.2 .1M182.3 113.6h4.8M182.3 110.6v3"/>
<path d="M182.7 107.1a14.3 14.3 0 0 0 0 10.4M186.8 117.5a18.1 18.1 0 0 0 .1-10.3M187.1 113.6l-.1-3M187.9 105.4a4.2 4.2 0 0 0-6.2 .1M116.8 132.3l10.5-.9M117.6 121.1v6.9M127.3 128.2l-10.5-.9M49.5 165.2a1.98 1.98 0 0 0 1.8-3 1.98 1.98 0 0 0-3.4-.1 1.98 1.98 0 0 0 1.4 3l.2 .1M185 165.2a1.98 1.98 0 0 1-1.7-3 1.98 1.98 0 0 1 3.4-.1 1.98 1.98 0 0 1-1.5 3l-.2 .1"/>
</g>
<g fill="none" stroke="#000" stroke-width=".2" stroke-dasharray="1.3 .6" stroke-dashoffset=".7" stroke-linecap="butt">
<path d="M238.1 8v60.9M246.3 27.1a16 16 0 0 0 .4 9.1M246.8 36.7l.6 .7a3.7 3.7 0 0 0 3.4 2l.4-.1M246.9 36.7l.5 .7a3.7 3.7 0 0 0 3.4 2l.5-.1M248.4 36.9l-.8-1.2M251.5 39a17.3 17.3 0 0 0 .2-9.3M250 52.4a.72 .72 0 0 0-.4 .8 .72 .72 0 0 0 .8 .6l.9 .1 .8-.3M117.9 119.8v-15.1M117.9 104.7v15.1M119.3 104.1v1.4M119.3 119v1.4M119.4 104.1v1.4"/>
<path d="M119.4 119v1.4M181.3 120.7l-1.1-.9"/>
</g>
<path d="M181.4 105.9a16.1 16.1 0 0 0 0 12.7M186.5 107.7l-3.5-.1M189.5 119.8l-1.2 1-1.8 .9M186.5 121.7v16.9M189.2 138.6a2.22 2.22 0 0 1 2.2 2.2M178.7 140.8a2.22 2.22 0 0 1 2.2-2.2M180.9 151.3a2.22 2.22 0 0 1-2.2-2.3M191.4 149a2.22 2.22 0 0 1-2.2 2.3" fill="none" stroke="#000" stroke-width=".2" stroke-dasharray="1.3 .6" stroke-dashoffset="-.2" stroke-linecap="butt"/>
<path d="M249.6 39.4a1.14 1.14 0 0 0 1.4 .8" fill="none" stroke="#000" stroke-width=".2" stroke-dasharray="1.3 .6" stroke-dashoffset=".9" stroke-linecap="butt"/>
<g fill="none" stroke="#808000" stroke-width=".2">
<path d="M44.2 47h6.4l-.7 2.5M50.2 46.2l1 .3-1.3 3zM64.2 59.1l.9 .5-2.1 2.6zM73 55.8h-6.4l-3.6 6.4M44.2 65.8l-1.6 4M52.7 67.8h5.6M55 67.3l3.3 .5-3.3 .5zM58.3 62.8v8.2M61.3 67.8l3.3-.5v1zM61.3 62.8v8.2M61.3 67.8h6.4"/>
<circle cx="43.4" cy="67.8" r="1.41"/>
</g>
<g fill="none" stroke="#808080" stroke-width=".2">
<path d="M176.4 37.7h15M178.7 37.7l3.3-.5v1zM178.7 34.5v10.8M188.1 37.2l3.3 .5-3.3 .5zM191.4 34.5v10.8M68.9 58.2h1l-.5 3.3zM69.4 55.2v6.3M109.1 47.3l6.4 .2M111.9 44.1h1l-.6 3.3zM112.1 53.7l.6 3.3h-1zM112.1 53.7l.2 6.3M112.6 41l-.3 6.4"/>
<path d="M157.4 42.4h6.3v4.2M160.5 49.8h16.9M160.5 46.6h5M163.2 43.3h1.1l-.6 3.3zM163.7 49.8l.6 3.3h-1.1zM163.7 49.8v6.3M31.2 79.7l3.3-.5v1zM31.2 76.6v14.7M31.2 79.7h12.3M56.4 79.7h11.3M62.6 61.5h10M64.5 79.2l3.2 .5-3.2 .5z"/>
<path d="M67.7 76.6v14.7M69 63h3.6M69.4 63l.5 3.4h-1zM69.4 63v1.7h6.3M169.3 68.1l-1.6 4M191 70.3h6.4l1.8 24.6M44.6 85.7h9.8M45.1 85.7l3.3-.5v1zM45.1 82.5v21M51 85.2l3.4 .5-3.4 .5zM54.4 82.5v21M69 92.5h33.6"/>
<path d="M99.4 92.5l.6 3.3h-1zM99.4 92.5v41.2M116.8 85.5l3.3-.5v1zM116.8 82.3v9M116.8 85.5h16.7M125.6 85l3.3 .5-3.3 .5zM128.9 82.3v9M159 86.1h12.4v5.1h-12.4zM171.8 88.7h40.9M174.7 88.7l3.3-.5v.9zM174.7 85.5v43.1M181.7 88.2l3.3 .5-3.3 .4z"/>
<path d="M185 88.7l3.3-.5v.9zM196 88.2l3.3 .5-3.3 .4zM198.4 91.7l1.1-.1-.3 3.3zM199.3 85.5v6.9M203.4 96.5h19.1M213 86.1h12.5v5.1h-12.5zM219.3 96.5l.5 3.3h-1zM219.3 96.5v13.2M213 109.7h12.5v5.1h-12.5zM219.3 114.8v31M54.9 138.6h20.1M58.5 129.5l21.8 26"/>
<path d="M59.1 128.9l29.5 35.2M71.8 138.6l.5 3.3h-1zM78.2 136.2h-6.4v38.4h6.4M99.4 138.7v28.4M145.9 130.5l-1.6 4.1M170.9 133l2.7-2-2 2.7zM173.6 131l-1.6 1.5h-6.3M210.9 129.9h11.6M218.8 126.5h1l-.5 3.4zM219.3 129.9l.5 3.2h-1zM44.6 151.2l-.6 3.2-1-.3zM44.6 151.2l-6.6 19h-6.4"/>
<path d="M54.9 151.3h20.1M71.3 148h1l-.5 3.3zM71.8 151.3l.5 3.3h-1zM75.4 154.8l2.9-1.7-2.2 2.5zM78.3 153.1l-.8 .7h6.3M81.1 150.1l.6 .7-2.8 1.8zM83.7 148.5l-4.8 4.1M84.4 151.6a5.6 5.6 0 0 0 0 5M97.3 151.6a5.6 5.6 0 0 1 0 5M213 145.8h12.5v5h-12.5zM218.8 159.9h1l-.5 3.3zM219.3 150.8v12.4"/>
<path d="M49.5 175.2l3.3-.6v1zM49.5 174.8v3.6M69 167.1h33.6M70.7 171.2a58.3 58.3 0 0 1-21.2 4M71.3 163.9h1l-.5 3.2zM83.6 163.4l2.9-1.7-2.2 2.4zM86.5 161.7a57.4 57.4 0 0 1-7.1 5.1M99 163.9h1l-.6 3.2zM152.3 171.2h12.5v5h-12.5zM165.1 173.7h19.9M170.7 173.7l3.3-.5v1zM170.7 167.3v9.6"/>
<path d="M181.7 173.2l3.3 .5-3.3 .5zM185 167.4v9.5M185.5 165.1l1.2 3.1-1 .3zM185.5 165.1l1.4 6.3h6.4M186.3 163.2h36.2M227.6 169.9h3.3M228 171.2l1.3 2M229.3 169.9v3.3M230.5 171.2l-1.2 2"/>
<circle cx="168.5" cy="70.1" r="1.41"/>
<circle cx="145.1" cy="132.5" r="1.41"/>
</g>
<path d="M26.8 116.7l1.1 6.4h-2.1zM26.8 116.7v12.7M72.1 116.7l1 6.4h-2zM72.1 116.7v12.7M114.2 118.6h2l-1 6.3zM115.2 112.2v12.7M129.2 118.6h2l-1 6.3zM130.2 112.2v12.7M161.4 152.6h2l-1 6.3zM162.4 146.2v12.7M206.7 152.6h2l-1.1 6.3zM207.6 146.2v12.7" fill="none" stroke="#000" stroke-width=".35"/>
<path d="M49.5 86.2v87.3M160.4 129.8h49.2M185 173.5v-87.3" fill="none" stroke="#000" stroke-width=".2" stroke-dasharray="15.2 1.3 1.3 1.3" stroke-dashoffset="2.1" stroke-linecap="butt"/>
<path d="M114.5 96.5h20.7" fill="none" stroke="#000" stroke-width=".2" stroke-dasharray="15.2 1.3 1.3 1.3" stroke-dashoffset="6.8" stroke-linecap="butt"/>
<path d="M112.9 118.3h13.1M112.9 106.2h13M112.9 106.3h13M112.9 118.2h13" fill="none" stroke="#000" stroke-width=".2" stroke-dasharray="15.2 1.3 1.3 1.3" stroke-dashoffset="10.6" stroke-linecap="butt"/>
<path d="M112.9 106.8h12.8M112.9 106.7h12.8M112.9 117.9h12.8M112.9 117.8h12.8" fill="none" stroke="#000" stroke-width=".2" stroke-dasharray="15.2 1.3 1.3 1.3" stroke-dashoffset="10.7" stroke-linecap="butt"/>
<path d="M113.1 112.2h12.8" fill="none" stroke="#000" stroke-width=".2" stroke-dasharray="15.2 1.3 1.3 1.3" stroke-dashoffset="10.8" stroke-linecap="butt"/>
<path d="M118.6 101.3v22.1" fill="none" stroke="#000" stroke-width=".2" stroke-dasharray="15.2 1.3 1.3 1.3" stroke-dashoffset="6.1" stroke-linecap="butt"/>
<path d="M110.5 163.2h24.7" fill="none" stroke="#000" stroke-width=".2" stroke-dasharray="15.2 1.3 1.3 1.3" stroke-dashoffset="4.8" stroke-linecap="butt"/>
<path d="M110.5 53.7h13.7" fill="none" stroke="#000" stroke-width=".2" stroke-dasharray="15.2 1.3 1.3 1.3" stroke-dashoffset="10.2" stroke-linecap="butt"/>
<path d="M72.1 129.4h-45.2M207.7 146.2h-45.3" fill="none" stroke="#000" stroke-width=".35" stroke-dasharray="1.3 .6" stroke-dashoffset="-.1" stroke-linecap="butt"/>
<path d="M130.2 112.2h-15" fill="none" stroke="#000" stroke-width=".35" stroke-dasharray="1.3 .6" stroke-dashoffset=".7" stroke-linecap="butt"/>
<path d="M48.7 102.6l1.4-.1M56 111v2.5M49.3 121.9h.5" fill="none" stroke="#c0c0c0" stroke-width=".2" stroke-dasharray="15.2 1.3 1.3 1.3" stroke-linecap="butt"/>
<path d="M59.8 64.6v-15" fill="none" stroke="#c0c0c0" stroke-width=".2" stroke-dasharray="15.2 1.3 1.3 1.3" stroke-dashoffset="7.5" stroke-linecap="butt"/>
<path d="M72.1 116.7l1 6.4h-2zM26.8 116.7l1.1 6.4h-2.1zM129.2 118.6h2l-1 6.3zM114.2 118.6h2l-1 6.3zM206.7 152.6h2l-1.1 6.3zM161.4 152.6h2l-1 6.3z" fill="#000"/>
<path d="M44.6 151.2l-1.6 2.9 1 .3zM75.4 154.8l2.9-1.7-2.2 2.5zM81.1 150.1l.6 .7-2.8 1.8zM31.2 79.7l3.3-.5v1zM64.5 79.2l3.2 .5-3.2 .5zM49.5 175.2l3.3-.6v1zM83.6 163.4l2.9-1.7-2.2 2.4zM71.8 138.6l.5 3.3h-1zM71.3 148h1l-.5 3.3zM71.8 151.3l.5 3.3h-1zM71.3 163.9h1l-.5 3.2zM99.4 92.5l.6 3.3h-1zM99 163.9h1l-.6 3.2zM45.1 85.7l3.3-.5v1zM51 85.2l3.4 .5-3.4 .5zM178.7 37.7l3.3-.5v1zM188.1 37.2l3.3 .5-3.3 .5zM163.7 49.8l.6 3.3h-1.1zM163.2 43.3h1.1l-.6 3.3z" fill="#808080"/>
<path d="M81.5 102.6l.5 3.3h-1zM81 118.6h1l-.5 3.3z" fill="#000"/>
<path d="M125.6 85l3.3 .5-3.3 .5zM116.8 85.5l3.3-.5v1z" fill="#808080"/>
<path d="M49.5 161.2l1.1 3.2-1 .1zM28 79.9l3.2-1.6v3.2zM99.4 89.4l-1.5 3.1h3.1zM128.4 99h1l-.5 3.3zM128.9 105.7l3.1 1.6-3.1 1.6z" fill="#000"/>
<path d="M64.2 59.1l-1.2 3.1 2.1-2.6zM50.2 46.2l-.3 3.3 1.3-3zM55 67.3l3.3 .5-3.3 .5zM61.3 67.8l3.3-.5v1z" fill="#808000"/>
<path d="M68.9 58.2h1l-.5 3.3zM69.4 63l.5 3.4h-1zM170.9 133l.7 .7 2-2.7zM198.4 91.7l.8 3.2 .3-3.3zM181.7 88.2l3.3 .5-3.3 .4zM174.7 88.7l3.3-.5v.9zM185 88.7l3.3-.5v.9zM196 88.2l3.3 .5-3.3 .4zM219.3 96.5l.5 3.3h-1zM218.8 126.5h1l-.5 3.4zM219.3 129.9l.5 3.2h-1zM218.8 159.9h1l-.5 3.3zM185.5 165.1l.2 3.4 1-.3zM170.7 173.7l3.3-.5v1zM181.7 173.2l3.3 .5-3.3 .5zM111.9 44.1h1l-.6 3.3zM112.1 53.7l.6 3.3h-1z" fill="#808080"/>
<path d="M38 199.6h1M38.5 199.1v1M38 200.6h1M38.3 203.5h1M38.3 202.5h1M38.8 202v1M40.3 206.4h1M40.3 205.5h1M40.8 205v.9" fill="none" stroke="#000" stroke-width=".2"/>
<g font-size="8.5">
<text x="248.7" y="208.4">B</text>
<text x="260.7" y="208.4">A</text>
</g>
<g font-size="4.2">
<text x="12.8" y="18.1">NOTES:</text>
<text x="12.8" y="22.3">1.</text>
<text x="22.8" y="22.3">UNLESS SPECIFIED ALL FILLETS R.08</text>
<text x="12.8" y="26.5">2.</text>
<text x="22.8" y="26.5">RAW MATERIAL SIZE 1.0 X 3.0 X 6.0 L.O.C.</text>
<text x="12.8" y="30.6">3.</text>
<text x="12.8" y="34.8">4.</text>
<text x="22.8" y="30.6">RUNNER GEOMETRY</text>
<text x="22.8" y="34.8">ENGRAVE CP LOGO</text>
<text x="69.1" y="30.6">.0625 CROSS SECTION</text>
<text x="12.8" y="39">5.</text>
<text x="22.8" y="39">2</text>
<text x="28.3" y="39">DRAFT ON ALL VERTICAL WALL SURFACES</text>
<text x="99.2" y="77.4">0.001</text>
<text x="112.4" y="77.4">A</text>
<text x="144.7" y="77.2">0.01</text>
<text x="17.8" y="81.5">B</text>
<text x="164.8" y="79.2">.002</text>
<text x="175.6" y="79.2">A</text>
<text x="181.3" y="79.2">B</text>
<text x="186.3" y="79.2">C</text>
<text x="97.8" y="84.5">C</text>
<text x="76.3" y="113.2">1.524</text>
<text x="139.4" y="108.8">A</text>
<text x="25.3" y="114.9">A</text>
<text x="70.6" y="114.9">A</text>
<text x="113.6" y="128.1">D</text>
<text x="128.6" y="128.1">D</text>
<text x="137.1" y="139.8">0.002</text>
<text x="150.2" y="139.8">A</text>
<text x="156" y="139.8">B</text>
<text x="161" y="139.8">C</text>
<text x="161.3" y="162.2">E</text>
<text x="206.5" y="162.2">E</text>
<text x="200.9" y="178.7">0.002</text>
<text x="214" y="178.7">A</text>
<text x="219.8" y="178.7">B</text>
<text x="224.8" y="178.7">C</text>
<text x="59.9" y="181.3">5/16-18 Tapped Hole</text>
<text x="129.4" y="196.6">6061-T6-ALUMINUM</text>
<text x="181" y="196.6">IME 450 INJECTION MOLD TOP</text>
<text x="82.7" y="207.9">04-13-2026</text>
<text x="144.1" y="206.2">ANGELA FOO</text>
</g>
<g font-size="4.2" fill="#808080">
<text x="167" y="39.3">1.00</text>
<text x="150.4" y="44">.25</text>
<text x="110.2" y="52.3">2°</text>
<text x="76.9" y="66.3">.12</text>
<text x="161.2" y="71.7">2X</text>
<text x="170.9" y="71.7">.251</text>
<text x="179.1" y="69.4">+.002</text>
<text x="179.7" y="73.5">-.000</text>
<text x="44.7" y="81.3">2.875</text>
<text x="35.3" y="87.3">.730</text>
<text x="134.6" y="87.1">.950±.003</text>
<text x="160" y="90.2">.8125</text>
<text x="214" y="90.2">1.125</text>
<text x="214" y="113.8">2.625</text>
<text x="79.4" y="137.8">1.00</text>
<text x="94.2" y="137.8">5.875</text>
<text x="147.4" y="134.1">.25 THRU</text>
<text x="214" y="149.9">2.625</text>
<text x="85.6" y="155.7">.0625</text>
<text x="13.6" y="171.8">4X R.175</text>
<text x="71.9" y="170.8">40°</text>
<text x="194.4" y="173">2X 5/16-18 UNC</text>
<text x="231.8" y="173">.50</text>
<text x="79.4" y="176.2">1.25</text>
<text x="153.3" y="175.3">1.125</text>
</g>
<g font-size="4.2" fill="#808000">
<text x="14.4" y="48.5">R.1172 (15/64)</text>
<text x="74.2" y="57.4">SR .500</text>
<text x="45.7" y="69.4">.25</text>
</g>
<g font-size="3.4">
<text x="128.6" y="190.8">MATERIAL:</text>
<text x="179.6" y="190.8">TITLE:</text>
<text x="83.7" y="201.6">DATE:</text>
<text x="129.1" y="201.6">DRAWN BY:</text>
<text x="248.8" y="201">REV</text>
<text x="260.9" y="201">SIZE</text>
<text x="203.4" y="204.6">SHEET 4 OF 6</text>
<text x="227.6" y="204.6">SCALE: 1:2</text>
</g>
<text font-size="3" x="14" y="213.5">SOLIDWORKS Educational Product. For Instructional Use Only.</text>
<g font-size="2.5">
<text x="11.6" y="190.9">UNLESS OTHERWISE SPECIFIED:</text>
<text x="53.3" y="189.6">INTERPRET DRAWING</text>
<text x="11.3" y="194.8">DIMENSIONS ARE IN INCHES</text>
<text x="11.3" y="197.7">TOLERANCES:</text>
<text x="53.3" y="192.5">PER ASME Y14.5 2009</text>
<text x="11.3" y="200.6">ONE PLACE DECIMAL</text>
<text x="11.3" y="203.5">TWO PLACE DECIMAL</text>
<text x="40" y="200.6">.1</text>
<text x="40.3" y="203.5">.01</text>
<text x="11.3" y="206.4">THREE PLACE DECIMAL</text>
<text x="42.3" y="206.4">.005</text>
</g>
</svg>
